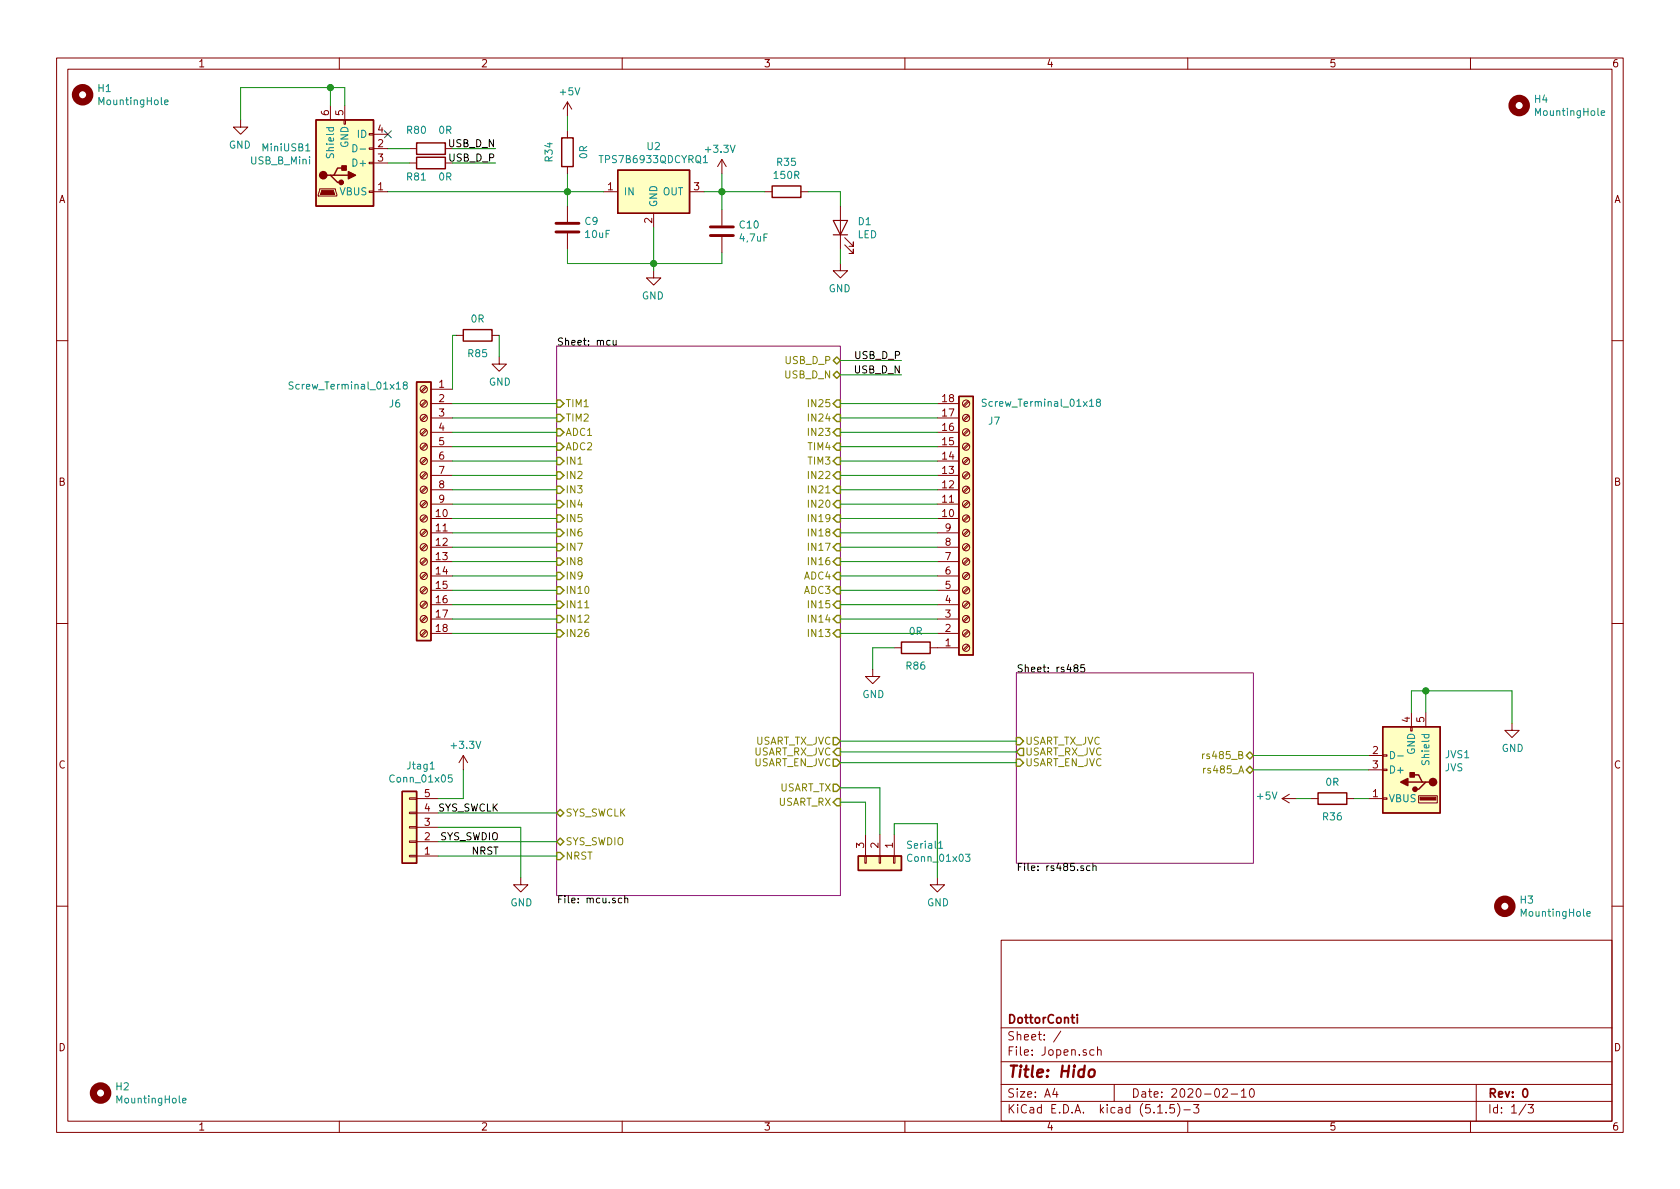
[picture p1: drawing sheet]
<svg xmlns="http://www.w3.org/2000/svg" width="297mm" height="210mm" viewBox="0 0 297 210" stroke-linecap="round" stroke-linejoin="round" font-family="sans-serif">
<g fill="none" stroke="#840000" stroke-width=".18">
<path d="M10 10.3h277v189.9h-277zM12 12.2h273v186.1h-273zM58.4 18.7v2.5M60 10.3v1.9M61 18.7v2.5M100.3 18v2.6M100.3 18l-.7 1.3M100.3 18l.8 1.3M110 10.3v1.9M160 10.3v1.9M210 10.3v1.9M260 10.3v1.9"/>
<path d="M42.5 21.2v1.3h-1.2l1.2 1.2 1.3-1.2h-1.3M56.5 33.4h2.8l.3 1.3h-3.3zM60.8 21.2h.3v.8h-.3zM65.3 23.6h.7v.3h-.7zM65.3 26.2h.7v.2h-.7zM65.3 28.7h.7v.3h-.7zM65.3 33.8h.7v.2h-.7zM66 33.9h2.6M66 26.3h2.6M66 28.8h2.6M66 23.7h2.6M72.4 26.3h1.3"/>
<path d="M72.4 28.8h1.3M78.7 26.3h1.3M78.7 28.8h1.3M100.3 23.1v1.3M100.3 29.5v1.2M100.3 36.4v2.8M106.7 33.9h2.5M115.6 37.7v2.6M121.9 33.9h2.6M127.6 28.2l.8 1.3M127.6 28.2v2.5M127.6 37.1v2.8"/>
<path d="M127.6 28.2l-.7 1.3M135.3 33.9h1.2M141.6 33.9h1.3M148.6 36.4v7.7M80.6 59.3h1.3M87 59.3h1.3M100.3 41.3v2.8M115.6 47.9v1.2h-1.3l1.3 1.3 1.2-1.3h-1.2M127.6 41.9v2.8M148.6 46.6v1.3h-1.3l1.3 1.2 1.3-1.2h-1.3M149.4 43.3l1.5 1.5v-.7v.7h-.8M149.4 42l1.5 1.6v-.8v.8h-.8"/>
<path d="M10 60.2h2M75.3 78.5l-.9 .8M75.3 75.9l-.9 .9M75.3 73.4l-.9 .8M75.3 70.9l-.9 .8M75.3 68.3l-.9 .9M75.5 78.7l-.9 .8M75.5 76.1l-.9 .9M75.5 73.6l-.9 .8M75.5 71l-.9 .9M75.5 68.5l-.9 .8M76.2 79h3.8"/>
<path d="M76.2 76.4h3.8M76.2 73.9h3.8M76.2 71.4h3.8M76.2 68.8h3.8M88.3 63.1v1.3h1.2l-1.2 1.3-1.3-1.3h1.3M165.7 79h3.8M165.7 76.4h3.8M165.7 73.9h3.8M165.7 71.4h3.8M171.1 70.9l-.8 .8M171.1 73.4l-.8 .8M171.1 75.9l-.8 .9"/>
<path d="M171.1 78.5l-.8 .8M171.3 71l-.8 .9M171.3 73.6l-.8 .8M171.3 76.1l-.8 .9M171.3 78.7l-.8 .8M285 60.2h2M75.3 98.8l-.9 .8M75.3 96.3l-.9 .8M75.3 93.7l-.9 .9M75.3 91.2l-.9 .8M75.3 88.6l-.9 .9M75.3 86.1l-.9 .8"/>
<path d="M75.3 83.6l-.9 .8M75.3 81l-.9 .9M75.5 99l-.9 .8M75.5 96.4l-.9 .9M75.5 93.9l-.9 .8M75.5 91.4l-.9 .8M75.5 88.8l-.9 .9M75.5 86.3l-.9 .8M75.5 83.7l-.9 .9M75.5 81.2l-.9 .8M76.2 91.7h3.8M76.2 89.1h3.8"/>
<path d="M76.2 86.6h3.8M76.2 84.1h3.8M76.2 81.5h3.8M76.2 99.3h3.8M76.2 96.8h3.8M76.2 94.2h3.8M165.7 91.7h3.8M165.7 89.1h3.8M165.7 86.6h3.8M165.7 84.1h3.8M165.7 81.5h3.8M165.7 99.3h3.8"/>
<path d="M165.7 96.8h3.8M165.7 94.2h3.8M171.1 81l-.8 .9M171.1 83.6l-.8 .8M171.1 86.1l-.8 .8M171.1 88.6l-.8 .9M171.1 91.2l-.8 .8M171.1 93.7l-.8 .9M171.1 96.3l-.8 .8M171.1 98.8l-.8 .8M171.3 81.2l-.8 .8M171.3 83.7l-.8 .9"/>
<path d="M171.3 86.3l-.8 .8M171.3 88.8l-.8 .9M171.3 91.4l-.8 .8M171.3 93.9l-.8 .8M171.3 96.4l-.8 .9M171.3 99l-.8 .8M10 110.3h2M75.3 111.5l-.9 .8M75.3 109l-.9 .8M75.3 106.4l-.9 .9M75.3 103.9l-.9 .8M75.3 101.3l-.9 .9"/>
<path d="M75.5 111.7l-.9 .8M75.5 109.1l-.9 .9M75.5 106.6l-.9 .8M75.5 104.1l-.9 .8M75.5 101.5l-.9 .9M76.2 112h3.8M76.2 109.5h3.8M76.2 106.9h3.8M76.2 104.4h3.8M76.2 101.8h3.8M154.3 118.4v1.2h1.3l-1.3 1.3-1.3-1.3h1.3M158.1 114.5h1.3"/>
<path d="M164.5 114.5h5M165.7 112h3.8M165.7 109.5h3.8M165.7 106.9h3.8M165.7 104.4h3.8M165.7 101.8h3.8M171.1 101.3l-.8 .9M171.1 103.9l-.8 .8M171.1 106.4l-.8 .9M171.1 109l-.8 .8M171.1 111.5l-.8 .8M171.1 114l-.8 .9"/>
<path d="M171.3 101.5l-.8 .9M171.3 104.1l-.8 .8M171.3 106.6l-.8 .8M171.3 109.1l-.8 .9M171.3 111.7l-.8 .8M171.3 114.2l-.8 .9M285 110.3h2M81.9 133.6l-.7 1.3M81.9 133.6v2.5M81.9 133.6l.8 1.3M241.9 133.6h2.6M241.9 136.1h2.6"/>
<path d="M244.5 133.5h.7v.2h-.7zM244.5 136h.7v.3h-.7zM249.4 128.5h.3v.8h-.3zM249.6 126v2.5M252.1 126v2.5M267.3 127.9v1.3h1.3l-1.3 1.2-1.2-1.2h1.2M72.4 141.1h1.3v.2h-1.3zM72.4 143.6h1.3v.3h-1.3zM72.4 146.2h1.3v.2h-1.3zM72.4 148.7h1.3v.3h-1.3zM72.4 151.3h1.3v.2h-1.3zM73.7 141.2h3.8"/>
<path d="M73.7 151.4h3.8M73.7 148.8h3.8M73.7 146.3h3.8M73.7 143.8h3.8M92.1 155.2v1.3h1.2l-1.2 1.2-1.3-1.2h1.3M152.9 151.4h.3v1.2h-.3zM153 147.6v3.8M155.4 151.4h.3v1.2h-.3zM155.6 147.6v3.8M158 151.4h.2v1.2h-.2zM158.1 147.6v3.8M165.7 155.2v1.3h1.3l-1.3 1.2-1.2-1.2h1.2"/>
<path d="M226.7 141.2h2.5M226.7 141.2l1.3 .8M228 140.5l-1.3 .7M231.8 141.2h1.2M238.1 141.2h1.3M241.9 141.2h2.6M244.5 141.1h.7v.2h-.7zM250.8 140.7h3.3v1.3h-3.3zM10 160.2h2M177 166.3h108v32h-108zM285 160.2h2M60 198.3v1.9"/>
<path d="M110 198.3v1.9M160 198.3v1.9M177 194.8h108M177 191.8h108M177 187.8h108M177 181.8h108M186.5 192.5l-.4 1h1M186.8 193v1M187.6 182.3l-1.3 2M193.4 185.7l-.4-.1-.3 .3 .1 .6 .2 .1 .4-.1M194.1 185.7l.2-.1 .3 .1 .1 .9M194.1 185.1v1.5"/>
<path d="M197 191.8v3M204.7 196.8h.8M206.2 196.7v.1M207.6 195.3h-.7l-.1 .7 .2-.1 .5 .1 .2 .2-.1 .5-.2 .1-.6-.1M208.2 195.1a1.71 1.71 0 0 1 0 2.3M209.3 196.3h1.2M210 198.3v1.9M211 195.3h1l-.5 .6 .4 .1v.7l-.2 .1-.7-.1M216.2 192.7l.2-.2h.4l.2 .5-.9 1h.9M217.7 193.5h1.1M219.5 193l.4-.5v1.5M219.5 194h.8"/>
<path d="M221.1 192.6l.2-.1a.8 .8 0 0 1 .5 .8 .8 .8 0 0 1-.5 .7 1 1 0 0 1-.2-1.4zM260 198.3v1.9M261 191.8v6.5M269.8 195.2l-1.2 2M270.2 195.3h.9l-.5 .6 .4 .1v.7l-.2 .1-.6-.1"/>
<circle cx="74.9" cy="68.8" r=".63"/>
<circle cx="74.9" cy="76.4" r=".63"/>
<circle cx="74.9" cy="79" r=".63"/>
<circle cx="74.9" cy="73.9" r=".63"/>
<circle cx="74.9" cy="71.4" r=".63"/>
<circle cx="170.8" cy="71.4" r=".63"/>
<circle cx="170.8" cy="79" r=".63"/>
<circle cx="170.8" cy="76.4" r=".63"/>
<circle cx="170.8" cy="73.9" r=".63"/>
<circle cx="74.9" cy="96.8" r=".63"/>
<circle cx="74.9" cy="94.2" r=".63"/>
<circle cx="74.9" cy="81.5" r=".63"/>
<circle cx="74.9" cy="99.3" r=".63"/>
<circle cx="74.9" cy="89.1" r=".63"/>
<circle cx="74.9" cy="86.6" r=".63"/>
<circle cx="74.9" cy="91.7" r=".63"/>
<circle cx="74.9" cy="84.1" r=".63"/>
<circle cx="170.8" cy="91.7" r=".63"/>
<circle cx="170.8" cy="81.5" r=".63"/>
<circle cx="170.8" cy="86.6" r=".63"/>
<circle cx="170.8" cy="89.1" r=".63"/>
<circle cx="170.8" cy="84.1" r=".63"/>
<circle cx="170.8" cy="96.8" r=".63"/>
<circle cx="170.8" cy="99.3" r=".63"/>
<circle cx="170.8" cy="94.2" r=".63"/>
<circle cx="74.9" cy="106.9" r=".63"/>
<circle cx="74.9" cy="101.8" r=".63"/>
<circle cx="74.9" cy="112" r=".63"/>
<circle cx="74.9" cy="109.5" r=".63"/>
<circle cx="74.9" cy="104.4" r=".63"/>
<circle cx="170.8" cy="112" r=".63"/>
<circle cx="170.8" cy="114.5" r=".63"/>
<circle cx="170.8" cy="106.9" r=".63"/>
<circle cx="170.8" cy="101.8" r=".63"/>
<circle cx="170.8" cy="104.4" r=".63"/>
<circle cx="170.8" cy="109.5" r=".63"/>
</g>
<path d="M190.5 179.4v.2M190.5 179.9v1M269.4 192.7l.2-.2a.8 .8 0 0 1 .5 .8 .8 .8 0 0 1-.5 .7l-.2-.1-.2-.4z" fill="none" stroke="#840000" stroke-width=".3"/>
<path d="M192.7 189.3a.51 .51 0 0 1 .5-.2 .51 .51 0 0 1 .4 .4l-.1 .6a.54 .54 0 0 1-.5 .4 .54 .54 0 0 1-.5-.4z" fill="none" stroke="#840000" stroke-width=".41"/>
<path d="M98.4 61.2h50.2v97.2h-50.2zM179.7 119h41.9v33.6h-41.9z" fill="none" stroke="#840084" stroke-width=".18"/>
<path d="M107.9 60.2h-.4l-.2 .2 .1 .6h.5M108.4 60.2l.1 .8h.3l.1-.1M108.9 60.2v.8M190.1 118.1l-.2-.3 .2-.3h.2l.3 .3-.1 .2-.5 .2-.1 .1v.3l.2 .2h.4l.1-.2v-.3l-.3-.2M191.7 117.5h-.6v.7l.2-.2 .4 .1v.6l-.1 .1-.5-.1M109.9 158.9l-.3-.1-.3 .2 .1 .6h.5M110.5 158.9l.1-.1 .3 .1 .1 .8M110.5 158.4v1.3M192.7 153.2l-.3-.1-.3 .2 .1 .6h.5M193.2 153.2l.2-.1 .4 .1v.7M193.2 152.7v1.2" fill="none" stroke="#000" stroke-width=".18"/>
<path d="M103.4 107.5h.7M212.6 133.3v.9M213 133.3l-.4 .2" fill="none" stroke="#848400" stroke-width=".18"/>
<g fill="none" stroke="#848400" stroke-width=".25">
<path d="M98.4 75.8h.7l.6 .6-.6 .7h-.7zM98.4 78.4h.7l.6 .6-.6 .6h-.7zM98.4 70.7h.7l.6 .7-.6 .6h-.7zM98.4 73.3h.7l.6 .6-.6 .6h-.7zM147.3 66.3l.7-.6 .6 .6-.6 .6zM148 78.4h.6v1.2h-.6l-.7-.6zM148 73.3h.6v1.2h-.6l-.7-.6zM148 75.8h.6v1.3h-.6l-.7-.7zM148 70.7h.6v1.3h-.6l-.7-.6zM148 63.1l.6 .6-.6 .7-.7-.7zM98.4 83.4h.7l.6 .7-.6 .6h-.7zM98.4 86h.7l.6 .6-.6 .6h-.7z"/>
<path d="M98.4 88.5h.7l.6 .6-.6 .7h-.7zM98.4 91.1h.7l.6 .6-.6 .6h-.7zM98.4 93.6h.7l.6 .6-.6 .7h-.7zM98.4 98.7h.7l.6 .6-.6 .6h-.7zM98.4 80.9h.7l.6 .6-.6 .7h-.7zM98.4 96.1h.7l.6 .7-.6 .6h-.7zM148 96.1h.6v1.3h-.6l-.7-.6zM148 91.1h.6v1.2h-.6l-.7-.6zM148 93.6h.6v1.3h-.6l-.7-.7zM148 98.7h.6v1.2h-.6l-.7-.6zM148 80.9h.6v1.3h-.6l-.7-.7zM148 88.5h.6v1.3h-.6l-.7-.7z"/>
<path d="M148 86h.6v1.2h-.6l-.7-.6zM148 83.4h.6v1.3h-.6l-.7-.6zM98.4 101.2h.7l.6 .6-.6 .7h-.7zM98.4 103.8h.7l.6 .6-.6 .6h-.7zM98.4 108.8h.7l.6 .7-.6 .6h-.7zM98.4 106.3h.7l.6 .6-.6 .7h-.7zM98.4 111.4h.7l.6 .6-.6 .6h-.7zM148 108.8h.6v1.3h-.6l-.7-.6zM148 106.3h.6v1.3h-.6l-.7-.7zM148 111.4h.6v1.2h-.6l-.7-.6zM148 103.8h.6v1.2h-.6l-.7-.6zM148 101.2h.6v1.3h-.6l-.7-.7z"/>
<path d="M147.3 138.7h.7l.6 .6-.6 .6h-.7zM147.3 130.4h.7l.6 .7-.6 .6h-.7zM147.3 134.2h.7l.6 .7-.6 .6h-.7zM148 132.3h.6v1.3h-.6l-.7-.6zM179.7 130.4h.6l.7 .7-.7 .6h-.6zM179.7 134.2h.6l.7 .7-.7 .6h-.6zM180.3 132.3h.7v1.3h-.7l-.6-.6zM220.3 133.6l.7-.6 .6 .6-.6 .6zM220.3 136.1l.7-.6 .6 .6-.6 .7zM98.4 143.8l.7-.7 .6 .7-.6 .6zM98.4 148.8l.7-.6 .6 .6-.6 .7zM98.4 150.7h.7l.6 .7-.6 .6h-.7z"/>
<path d="M148 141.2h.6v1.3h-.6l-.7-.6z"/>
</g>
<g fill="none" stroke="#840000" stroke-width=".25">
<path d="M55.9 21.2h10.1v15.2h-10.1zM57.8 31h.6l1.3 1.3h.6M59.1 31h2.5M61 29.7h-1.3l-.6 1.3h-.7M73.7 25.3h5v2h-5zM73.7 27.8h5v2h-5zM99.3 24.4h2v5.1h-2zM109.2 30.1h12.7v7.6h-12.7zM136.5 32.9h5.1v2h-5.1zM81.9 58.3h5.1v2h-5.1zM73.7 67.6h2.5v45.7h-2.5zM169.5 70.1h2.6v45.7h-2.6z"/>
<path d="M159.4 113.5h5.1v2.1h-5.1zM71.1 139.9h2.6v12.7h-2.6zM244.5 128.5h10.1v15.3h-10.1zM248.9 138.3h2.6M249.6 137h1.2l.7 1.3h.6M252.7 138.3h-.6l-1.3 1.3h-.6M151.8 151.4h7.6v2.5h-7.6zM233 140.2h5.1v2h-5.1z"/>
</g>
<g fill="#ffffc2" stroke="#ffffc2" stroke-width=".18">
<path d="M55.9 21.2h10.1v15.2h-10.1z"/>
<path d="M151.8 151.4h7.6v2.5h-7.6z"/>
<path d="M109.2 30.1h12.7v7.6h-12.7z"/>
<path d="M71.1 139.9h2.6v12.7h-2.6z"/>
<path d="M244.5 128.5h10.1v15.3h-10.1z"/>
<path d="M169.5 70.1h2.6v45.7h-2.6z"/>
<path d="M73.7 67.6h2.5v45.7h-2.5z"/>
</g>
<g fill="#840000" stroke="#840000" stroke-width=".25">
<path d="M60.5 29.3h.7v.8h-.7z"/>
<path d="M61.6 30.3l1.3 .7-1.3 .6z"/>
<path d="M249.3 136.6h.8v.8h-.8z"/>
<path d="M247.6 138.3l1.3-.6v1.2z"/>
<circle cx="57.1" cy="31" r=".63"/>
<circle cx="60.3" cy="32.3" r=".38"/>
<circle cx="253.4" cy="138.3" r=".63"/>
<circle cx="250.2" cy="139.6" r=".38"/>
</g>
<g fill="#840000" stroke="#840000" stroke-width=".18">
<path d="M56.9 33.6h2l.3 .8h-2.6z"/>
<path d="M251.1 141h2.8v.5h-2.8z"/>
</g>
<g fill="none" stroke="#008484" stroke-width=".18">
<path d="M29.1 18.1l.6-.1v-.3h-.4l-.2 .2 .1 .6h.5M283.1 20l.6-.1v-.3h-.4l-.2 .2 .1 .6h.5M54.1 26.7h.7M62.4 25.6a.64 .64 0 0 1 .7 .6 .64 .64 0 0 1-.7 .6zM63.7 26.4h.9M124.4 28.8h.7M51.8 67.6l-.5-.1-.1 .2v.4l.6 .2v.3l-.2 .2h-.5M71.5 68.1l-.2-.1v-.3l.2-.2 .4 .1 .1 .4-.6 .1-.1 .2v.3l.2 .2h.4l.1-.2v-.4l-.2-.1M174.4 70.7l-.5-.1-.2 .1 .1 .4 .5 .3 .1 .2-.3 .3-.4-.1M194.1 71.1l-.2-.1v-.3l.2-.1 .4 .1v.3l-.5 .2-.1 .2v.2l.2 .3 .4-.1 .1-.2-.1-.4-.2-.1M76.1 136h.7M79.9 137h-.6l-.1 .6 .2-.1 .5 .1v.6l-.2 .1-.5-.1"/>
<path d="M245.8 132.9a.64 .64 0 0 1 .8 .6 .64 .64 0 0 1-.8 .7zM247.1 133.7h1M166 150h.7M170.7 151h.8l-.4 .5 .3 .2v.6h-.5l-.2-.1M280.6 161.6l.6-.1-.1-.3h-.3l-.2 .2v.6h.5M32.3 194.6l.6-.1-.1-.2-.3-.1-.2 .2 .1 .6h.4"/>
</g>
<path d="M147.3 39h2.6l-1.3 2.5zM147.3 41.5h2.6" fill="none" stroke="#840000" stroke-width=".2"/>
<path d="M98.3 39.5h4.1M98.3 41h4.1M125.6 41.7h4.1M125.6 40.1h4.1" fill="none" stroke="#840000" stroke-width=".51"/>
<g fill="none" stroke="#840000" stroke-width="1.3">
<circle cx="14.6" cy="16.8" r="1.27"/>
<circle cx="268.6" cy="18.7" r="1.27"/>
<circle cx="266.1" cy="160.3" r="1.27"/>
<circle cx="17.8" cy="193.3" r="1.27"/>
</g>
<g fill="none" stroke="#008400" stroke-width=".18">
<path d="M58.4 15.5v3.2M61 18.7v-3.2h-18.5v5.7M68.6 33.9h38.1M68.6 26.3h3.8M68.6 28.8h3.8M80 26.3h7.6M80 28.8h7.6M100.3 20.6v2.5M100.3 30.7v5.7M124.5 33.9h10.8M127.6 30.7v6.4M142.9 33.9h5.7v2.5"/>
<path d="M80.6 59.3h-.6v9.5M88.3 59.3v3.8M100.3 44.1v2.5h27.3v-1.9M115.6 40.3v7.6M148.6 44.1v2.5M80 71.4h18.4M80 73.9h18.4M80 79h18.4M80 76.4h18.4M148.6 71.4h17.1M148.6 73.9h17.1M148.6 79h17.1"/>
<path d="M148.6 76.4h17.1M148.6 63.7h10.8M148.6 66.3h10.8M80 81.5h18.4M80 84.1h18.4M80 96.8h18.4M80 99.3h18.4M80 94.2h18.4M80 91.7h18.4M80 89.1h18.4M80 86.6h18.4M148.6 81.5h17.1"/>
<path d="M148.6 84.1h17.1M148.6 96.8h17.1M148.6 99.3h17.1M148.6 94.2h17.1M148.6 91.7h17.1M148.6 89.1h17.1M148.6 86.6h17.1M80 101.8h18.4M80 104.4h18.4M80 106.9h18.4M80 109.5h18.4M80 112h18.4"/>
<path d="M148.6 101.8h17.1M148.6 104.4h17.1M148.6 106.9h17.1M148.6 109.5h17.1M148.6 112h17.1M158.1 114.5h-3.8v3.9M81.9 136.1v5.1h-4.4M148.6 134.9h31.1M148.6 139.3h7v8.3M148.6 131.1h31.1M148.6 133h31.1M221.6 136.1h20.3"/>
<path d="M221.6 133.6h20.3M249.6 126v-3.8h17.7v5.7M252.1 122.2v3.8M77.5 146.3h14.6v8.9M77.5 143.8h20.9M77.5 151.4h20.9M77.5 148.8h20.9M148.6 141.9h4.4v5.7M158.1 147.6v-1.9h7.6v9.5M229.2 141.2h2.6M239.4 141.2h2.5"/>
</g>
<g fill="#008400" stroke="#008400" stroke-width=".25">
<circle cx="58.4" cy="15.5" r=".51"/>
<circle cx="100.3" cy="33.9" r=".51"/>
<circle cx="127.6" cy="33.9" r=".51"/>
<circle cx="115.6" cy="46.6" r=".51"/>
<circle cx="252.1" cy="122.2" r=".51"/>
</g>
<path d="M68 23.1l1.2 1.3M69.2 23.1l-1.2 1.3" fill="none" stroke="#000084" stroke-width=".18"/>
<text font-size="2.8" fill="#840000" x="178" y="190.5">Title: Hido</text>
<g font-size="2.1" fill="#840000">
<text x="178" y="184">Sheet: /</text>
<text x="178" y="181">DottorConti</text>
<text x="178" y="186.7">File: Jopen.sch</text>
<text x="178" y="196.9">KiCad E.D.A. kicad (5.1.5)-3</text>
<text x="178" y="194.1">Size: A4</text>
<text x="200" y="194.1">Date: 2020-02-10</text>
<text x="263" y="194.1">Rev: 0</text>
<text x="263" y="196.9">Id: 1/3</text>
</g>
<g font-size="1.8" fill="#840000">
<text x="35" y="11.9">1</text>
<text x="85" y="11.9">2</text>
<text x="135" y="11.9">3</text>
<text x="185" y="11.9">4</text>
<text x="235" y="11.9">5</text>
<text x="285" y="11.9">6</text>
<text x="58.2" y="20.4" transform="rotate(-90 58.2 20.4)">6</text>
<text x="60.7" y="20.4" transform="rotate(-90 60.7 20.4)">5</text>
<text x="66.8" y="23.5">4</text>
<text x="66.8" y="26">2</text>
<text x="66.8" y="28.6">3</text>
<text x="10.4" y="35.9">A</text>
<text x="66.8" y="33.6">1</text>
<text x="107.5" y="33.6">1</text>
<text x="122.7" y="33.6">3</text>
<text x="285.4" y="35.9">A</text>
<text x="115.3" y="39.5" transform="rotate(-90 115.3 39.5)">2</text>
<text x="77.6" y="68.6">1</text>
<text x="77.6" y="71.1">2</text>
<text x="166.7" y="71.1">18</text>
<text x="77.6" y="73.7">3</text>
<text x="77.6" y="76.2">4</text>
<text x="166.7" y="76.2">16</text>
<text x="166.7" y="73.7">17</text>
<text x="77.6" y="78.7">5</text>
<text x="77.6" y="81.3">6</text>
<text x="77.6" y="83.8">7</text>
<text x="166.7" y="83.8">13</text>
<text x="166.7" y="81.3">14</text>
<text x="166.7" y="78.7">15</text>
<text x="10.4" y="85.9">B</text>
<text x="77.6" y="86.4">8</text>
<text x="77.6" y="88.9">9</text>
<text x="166.7" y="88.9">11</text>
<text x="166.7" y="86.4">12</text>
<text x="285.4" y="85.9">B</text>
<text x="77.1" y="91.4">10</text>
<text x="77.1" y="94">11</text>
<text x="166.7" y="91.4">10</text>
<text x="167.2" y="94">9</text>
<text x="77.1" y="96.5">12</text>
<text x="77.1" y="99.1">13</text>
<text x="77.1" y="101.6">14</text>
<text x="167.2" y="101.6">6</text>
<text x="167.2" y="99.1">7</text>
<text x="167.2" y="96.5">8</text>
<text x="77.1" y="104.1">15</text>
<text x="77.1" y="106.7">16</text>
<text x="167.2" y="106.7">4</text>
<text x="167.2" y="104.1">5</text>
<text x="77.1" y="109.2">17</text>
<text x="77.1" y="111.8">18</text>
<text x="167.2" y="111.8">2</text>
<text x="167.2" y="109.2">3</text>
<text x="167.2" y="114.3">1</text>
<text x="249.3" y="127.7" transform="rotate(-90 249.3 127.7)">4</text>
<text x="251.8" y="127.7" transform="rotate(-90 251.8 127.7)">5</text>
<text x="10.4" y="135.9">C</text>
<text x="242.7" y="133.3">2</text>
<text x="242.7" y="135.9">3</text>
<text x="285.4" y="135.9">C</text>
<text x="75.1" y="141">5</text>
<text x="242.7" y="141">1</text>
<text x="75.1" y="148.6">2</text>
<text x="75.1" y="146">3</text>
<text x="152.8" y="150" transform="rotate(-90 152.8 150)">3</text>
<text x="155.3" y="150" transform="rotate(-90 155.3 150)">2</text>
<text x="157.9" y="150" transform="rotate(-90 157.9 150)">1</text>
<text x="75.1" y="151.1">1</text>
<text x="10.4" y="185.9">D</text>
<text x="285.4" y="185.9">D</text>
<text x="35" y="199.9">1</text>
<text x="85" y="199.9">2</text>
<text x="135" y="199.9">3</text>
<text x="185" y="199.9">4</text>
<text x="235" y="199.9">5</text>
<text x="285" y="199.9">6</text>
</g>
<g font-size="1.8" fill="#008484">
<text x="17.4" y="16.3">H1</text>
<text x="99.1" y="16.9">+5V</text>
<text x="17.7" y="18.6">MountingHole</text>
<text x="72" y="23.7">R80</text>
<text x="77.6" y="23.7">0R</text>
<text x="271.4" y="18.2">H4</text>
<text x="271.7" y="20.5">MountingHole</text>
<text x="40.5" y="26.3">GND</text>
<text x="44.4" y="29.1">USB_B_Mini</text>
<text x="46.5" y="26.8">MiniUSB1</text>
<text x="59.1" y="27.5" transform="rotate(-90 59.1 27.5)">Shield</text>
<text x="61.6" y="26.2" transform="rotate(-90 61.6 26.2)">GND</text>
<text x="62.7" y="29.5">D+</text>
<text x="63.2" y="24.4">ID</text>
<text x="97.7" y="28.5" transform="rotate(-90 97.7 28.5)">R34</text>
<text x="103.8" y="28" transform="rotate(-90 103.8 28)">0R</text>
<text x="106.4" y="28.8">TPS7B6933QDCYRQ1</text>
<text x="114.5" y="26.5">U2</text>
<text x="124.9" y="27">+3.3V</text>
<text x="137.4" y="29.3">R35</text>
<text x="60.1" y="34.5">VBUS</text>
<text x="72" y="31.9">R81</text>
<text x="77.6" y="31.9">0R</text>
<text x="110.2" y="34.5">IN</text>
<text x="117.2" y="34.5">OUT</text>
<text x="137" y="31.6">150R</text>
<text x="103.5" y="39.8">C9</text>
<text x="116.2" y="36.7" transform="rotate(-90 116.2 36.7)">GND</text>
<text x="130.8" y="40.4">C10</text>
<text x="151.8" y="39.8">D1</text>
<text x="103.6" y="42.1">10uF</text>
<text x="130.9" y="42.7">4,7uF</text>
<text x="151.6" y="42.1">LED</text>
<text x="113.5" y="53">GND</text>
<text x="146.5" y="51.7">GND</text>
<text x="83.3" y="57">0R</text>
<text x="82.8" y="63.2">R85</text>
<text x="51.8" y="68.9">Screw_Terminal_01x18</text>
<text x="86.4" y="68.2">GND</text>
<text x="174.4" y="71.9">Screw_Terminal_01x18</text>
<text x="68.9" y="72.1">J6</text>
<text x="174.8" y="75.1">J7</text>
<text x="160.8" y="112.3">0R</text>
<text x="160.3" y="118.4">R86</text>
<text x="152.5" y="123.4">GND</text>
<text x="72.1" y="136.1">Jtag1</text>
<text x="80" y="132.4">+3.3V</text>
<text x="245.5" y="136.8">D+</text>
<text x="250.2" y="133.5" transform="rotate(-90 250.2 133.5)">GND</text>
<text x="252.7" y="134.8" transform="rotate(-90 252.7 134.8)">Shield</text>
<text x="255.4" y="136.4">JVS</text>
<text x="255.5" y="134.1">JVS1</text>
<text x="265.5" y="133">GND</text>
<text x="69.2" y="138.4">Conn_01x05</text>
<text x="222.4" y="141.4">+5V</text>
<text x="234.5" y="139">0R</text>
<text x="245.5" y="141.9">VBUS</text>
<text x="234" y="145.1">R36</text>
<text x="160.7" y="150.1">Serial1</text>
<text x="160.8" y="152.4">Conn_01x03</text>
<text x="90.2" y="160.3">GND</text>
<text x="163.9" y="160.3">GND</text>
<text x="268.8" y="159.8">H3</text>
<text x="269.2" y="162.1">MountingHole</text>
<text x="20.5" y="192.8">H2</text>
<text x="20.9" y="195.1">MountingHole</text>
</g>
<g font-size="1.8">
<text x="79.4" y="26">USB_D_N</text>
<text x="79.5" y="28.6">USB_D_P</text>
<text x="98.4" y="61.1">Sheet: mcu</text>
<text x="151.2" y="63.5">USB_D_P</text>
<text x="151.1" y="66">USB_D_N</text>
<text x="179.7" y="118.9">Sheet: rs485</text>
<text x="75.1" y="143.5">4 SYS_SWCLK</text>
<text x="77.7" y="148.6">SYS_SWDIO</text>
<text x="83.4" y="151.1">NRST</text>
<text x="179.7" y="154">File: rs485.sch</text>
<text x="98.4" y="159.7">File: mcu.sch</text>
</g>
<g font-size="1.8" fill="#848400">
<text x="138.9" y="64.4">USB_D_P</text>
<text x="138.8" y="66.9">USB_D_N</text>
<text x="99.9" y="77.1">ADC1</text>
<text x="99.9" y="72">TIM1</text>
<text x="99.9" y="74.5">TIM2</text>
<text x="143.3" y="74.5">IN24</text>
<text x="143.3" y="77.1">IN23</text>
<text x="143.3" y="72">IN25</text>
<text x="99.9" y="79.6">ADC2</text>
<text x="99.9" y="82.2">IN1</text>
<text x="143" y="82.2">TIM3</text>
<text x="143" y="79.6">TIM4</text>
<text x="99.9" y="84.7">IN2</text>
<text x="99.9" y="87.2">IN3</text>
<text x="99.9" y="89.8">IN4</text>
<text x="143.3" y="89.8">IN20</text>
<text x="143.3" y="87.2">IN21</text>
<text x="143.3" y="84.7">IN22</text>
<text x="99.9" y="92.3">IN5</text>
<text x="99.9" y="94.9">IN6</text>
<text x="143.3" y="92.3">IN19</text>
<text x="143.3" y="94.9">IN18</text>
<text x="99.9" y="99.9">IN8</text>
<text x="99.9" y="97.4">IN7</text>
<text x="143.3" y="97.4">IN17</text>
<text x="143.3" y="99.9">IN16</text>
<text x="99.9" y="102.5">IN9</text>
<text x="99.9" y="105">IN10</text>
<text x="99.9" y="107.6">IN11</text>
<text x="142.2" y="105">ADC3</text>
<text x="142.2" y="102.5">ADC4</text>
<text x="143.3" y="107.6">IN15</text>
<text x="99.9" y="110.1">IN12</text>
<text x="99.9" y="112.6">IN26</text>
<text x="143.3" y="110.1">IN14</text>
<text x="143.3" y="112.6">IN13</text>
<text x="133.3" y="131.7">USART_TX_JVC</text>
<text x="181.2" y="131.7">USART_TX_JVC</text>
<text x="133.1" y="133.6">USART_RX_JVC</text>
<text x="133.1" y="135.5">USART_EN_JVC</text>
<text x="181.2" y="133.6">USART_RX_JVC</text>
<text x="181.2" y="135.5">USART_EN_JVC</text>
<text x="213.2" y="134.2">rs485_B</text>
<text x="213.2" y="136.8">rs485_A</text>
<text x="137.5" y="142.5">USART_RX</text>
<text x="137.7" y="139.9">USART_TX</text>
<text x="99.9" y="144.4">SYS_SWCLK</text>
<text x="99.9" y="149.5">SYS_SWDIO</text>
<text x="99.9" y="152">NRST</text>
</g>
</svg>
